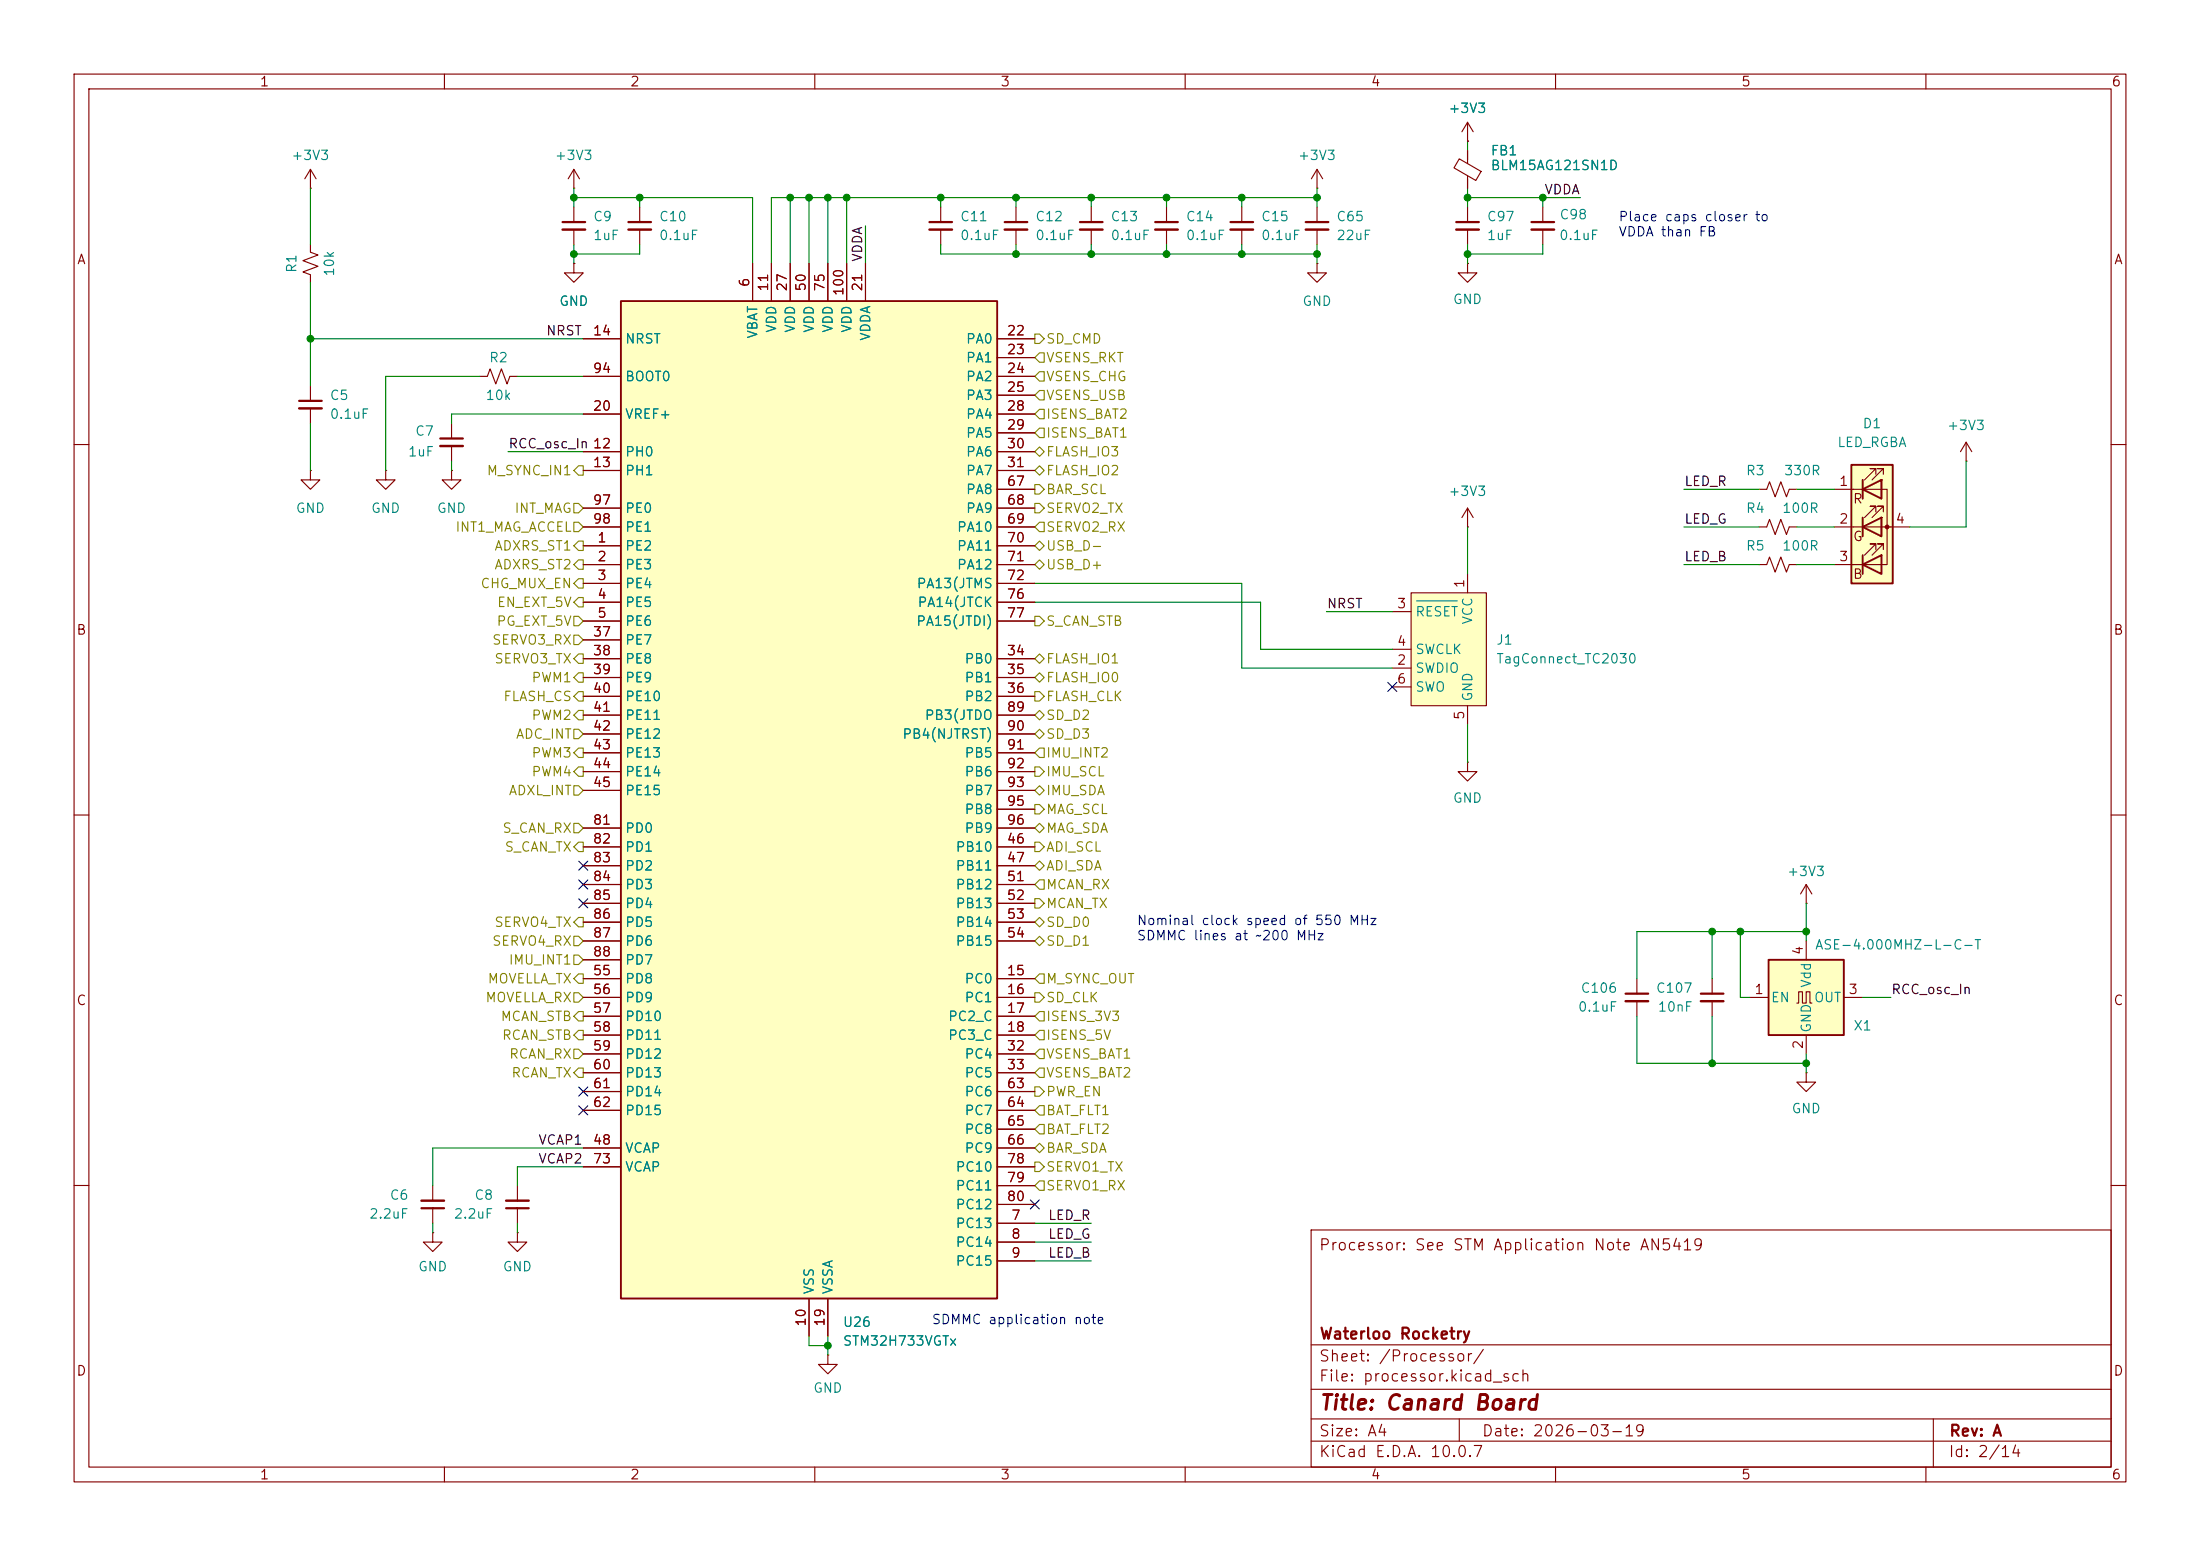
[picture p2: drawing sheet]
<svg xmlns="http://www.w3.org/2000/svg" width="297mm" height="210mm" viewBox="0 0 297 210" stroke-linecap="round" stroke-linejoin="round" font-family="sans-serif">
<g fill="none" stroke="#840000" stroke-width=".15">
<path d="M10 10h277v190h-277zM12 12h273v186h-273zM60 10v2M110 10v2M160 10v2M198.1 19.1h.1M198.1 16.5v2.6M198.1 16.5l.8 1.3M198.1 16.5l-.7 1.3M210 10v2M260 10v2M41.9 25.4h.1"/>
<path d="M41.9 33v1l1 .4-2 .8 2 .7-2 .8 1 .4v1M41.9 22.9l-.8 1.2M41.9 22.9l.8 1.2M41.9 22.9v2.5M77.5 35.6v1.2h1.2l-1.2 1.3-1.3-1.3h1.3M77.5 35.6h.1M77.5 25.4h.1M77.5 22.9l.7 1.2M77.5 22.9l-.8 1.2M77.5 22.9v2.5M86.4 27.9v2.1M86.4 31v2"/>
<path d="M127 27.9v2.1M127 31v2M177.8 35.6v1.2h1.3l-1.3 1.3-1.3-1.3h1.3M177.8 35.6h.1M177.8 25.4h.1M177.8 22.9l.8 1.2M177.8 22.9l-.8 1.2M177.8 22.9v2.5M177.8 27.9v2.1M177.8 31v2M208.3 27.9v2.1M208.3 31v2"/>
<path d="M41.9 52.1v2M41.9 55.1v2.1M61 57.2v2M64.8 50.8h1l.4-1 .7 2 .8-2 .8 2 .3-1h1M10 60h2M61 60.2v2M198.1 71.1h.1M198.1 68.6l.8 1.3M198.1 68.6l-.7 1.3M198.1 68.6v2.5M285 60h2M10 110h2"/>
<path d="M243.8 119.4l-.7 1.3M243.8 119.4l.8 1.3M243.8 119.4v2.5M285 110h2M243.8 121.9h.1M243.8 144.8v1.3h1.3l-1.3 1.2-1.2-1.2h1.2M243.8 144.8h.1M10 160h2M58.4 166.4v1.2h1.3l-1.3 1.3-1.3-1.3h1.3M58.4 166.4h.1M58.4 160v2.1M58.4 163.1v2"/>
<path d="M69.8 166.4v1.2h1.3l-1.3 1.3-1.2-1.3h1.2M69.8 166.4h.1M69.8 160v2.1M69.8 163.1v2M177 166h108v32h-108zM285 160h2M60 198v2M110 198v2M111.8 182.9v1.3h1.2l-1.2 1.2-1.3-1.2h1.3M111.8 182.9h.1M160 198v2M177 194.5h108"/>
<path d="M177 191.5h108M177 187.5h108M177 181.5h108M197 191.5v3M210 198v2M260 198v2M261 191.5v6.5"/>
</g>
<path d="M84.8 30h3.1M125.5 30h3M176.3 30h3M206.8 30h3M40.4 54.1h3M59.4 59.2h3.1M56.9 163.1h3M68.3 163.1h3.1" fill="none" stroke="#840000" stroke-width=".3"/>
<path d="M84.8 31h3.1M125.5 31h3M176.3 31h3M206.8 31h3M40.4 55.1h3M59.4 60.2h3.1M56.9 162.1h3M68.3 162.1h3.1" fill="none" stroke="#840000" stroke-width=".33"/>
<path d="M238.8 129.5h10.1v10.2h-10.1z" fill="#ffffc2"/>
<path d="M238.8 129.5h10.1v10.2h-10.1z" fill="none" stroke="#840000" stroke-width=".25"/>
<path d="M198.1 102.9v1.2h-1.3l1.3 1.3 1.3-1.3h-1.3M198.1 102.9h.1M236.2 134.6h2.6M242.6 135.4h.2v-1.5h.5v1.5h.5v-1.5h.5v1.5h.3M243.8 127v2.5M243.8 139.7v2.5M248.9 134.6h2.6" fill="none" stroke="#840000" stroke-width=".15"/>
<path d="M190.5 80h10.2v15.3h-10.2z" fill="#ffffc2"/>
<g fill="none" stroke="#840000" stroke-width=".15">
<path d="M77.5 27.9v2.1M77.5 31v2M147.3 27.9v2.1M147.3 31v2M167.6 27.9v2.1M167.6 31v2M198.1 35.6v1.2h1.3l-1.3 1.3-1.3-1.3h1.3M198.1 35.6h.1M198.1 77.5v2.5M188 90.2h2.5M188 82.6h2.5M188 87.6h2.5"/>
<path d="M188 92.7h2.5M190.5 80h10.2v15.3h-10.2zM198.1 95.3v2.5M221 132.1v2M221 135.1v2.1M231.1 132.1v2M231.1 135.1v2.1"/>
</g>
<path d="M191.2 81.1h5.5" fill="none" stroke="#008484" stroke-width=".15"/>
<path d="M75.9 30h3.1M145.8 30h3M166.1 30h3.1M219.5 134.1h3M229.6 134.1h3.1" fill="none" stroke="#840000" stroke-width=".3"/>
<path d="M75.9 31h3.1M145.8 31h3M166.1 31h3.1M219.5 135.1h3M229.6 135.1h3.1" fill="none" stroke="#840000" stroke-width=".33"/>
<path d="M83.8 40.6h50.8v134.7h-50.8z" fill="#ffffc2"/>
<path d="M83.8 40.6h50.8v134.7h-50.8z" fill="none" stroke="#840000" stroke-width=".25"/>
<g fill="none" stroke="#840000" stroke-width=".15">
<path d="M101.6 35.6v5M104.1 35.6v5M106.7 35.6v5M109.2 35.6v5M111.8 35.6v5M114.3 35.6v5M116.8 35.6v5M137.2 27.9v2.1M137.2 31v2M157.5 27.9v2.1M157.5 31v2M78.7 45.7h5.1"/>
<path d="M78.7 55.9h5.1M78.7 50.8h5.1M134.6 45.7h5.1M134.6 55.9h5.1M134.6 48.3h5.1M134.6 50.8h5.1M134.6 53.3h5.1M134.6 58.4h5.1M265.4 59.7l-.7 1.3M265.4 59.7l.8 1.3M265.4 59.7v2.5M41.9 63.5v1.3h1.3l-1.3 1.2-1.3-1.2h1.3"/>
<path d="M41.9 63.5h.1M52.1 63.5v1.3h1.2l-1.2 1.2-1.3-1.2h1.3M52.1 63.5h.1M61 63.5v1.3h1.2l-1.2 1.2-1.3-1.2h1.3M61 63.5h.1M78.7 73.7h5.1M78.7 76.2h5.1M78.7 78.7h5.1M78.7 61h5.1M78.7 63.5h5.1M78.7 68.6h5.1M78.7 71.1h5.1"/>
<path d="M134.6 73.7h5.1M134.6 76.2h5.1M134.6 78.7h5.1M134.6 61h5.1M134.6 63.5h5.1M134.6 66h5.1M134.6 68.6h5.1M134.6 71.1h5.1M237.5 66h1l.4-1 .7 2.1 .8-2.1 .8 2.1 .4-1.1h1M237.5 76.2h1l.4-1 .7 2 .8-2 .8 2 .4-1h1M237.5 71.1h1l.4-1 .7 2 .8-2 .8 2 .4-1h1M265.4 62.2h.1"/>
<path d="M78.7 81.3h5.1M78.7 83.8h5.1M78.7 88.9h5.1M78.7 91.4h5.1M78.7 94h5.1M78.7 86.4h5.1M78.7 96.5h5.1M78.7 99.1h5.1M134.6 81.3h5.1M134.6 83.8h5.1M134.6 88.9h5.1M134.6 91.4h5.1"/>
<path d="M134.6 94h5.1M134.6 96.5h5.1M134.6 99.1h5.1M78.7 101.6h5.1M78.7 104.1h5.1M78.7 106.7h5.1M78.7 114.3h5.1M78.7 116.8h5.1M78.7 119.4h5.1M78.7 111.8h5.1M134.6 101.6h5.1M134.6 104.1h5.1"/>
<path d="M134.6 106.7h5.1M134.6 114.3h5.1M134.6 116.8h5.1M134.6 119.4h5.1M134.6 111.8h5.1M134.6 109.2h5.1M78.7 132.1h5.1M78.7 134.6h5.1M78.7 137.2h5.1M78.7 139.7h5.1M78.7 121.9h5.1M78.7 124.5h5.1"/>
<path d="M78.7 127h5.1M78.7 129.5h5.1M134.6 132.1h5.1M134.6 134.6h5.1M134.6 137.2h5.1M134.6 139.7h5.1M134.6 121.9h5.1M134.6 124.5h5.1M134.6 127h5.1M78.7 142.2h5.1M78.7 144.8h5.1M78.7 154.9h5.1"/>
<path d="M78.7 147.3h5.1M78.7 149.9h5.1M78.7 157.5h5.1M134.6 142.2h5.1M134.6 144.8h5.1M134.6 154.9h5.1M134.6 147.3h5.1M134.6 149.9h5.1M134.6 152.4h5.1M134.6 157.5h5.1M109.2 175.3v5M111.8 175.3v5"/>
<path d="M134.6 165.1h5.1M134.6 167.6h5.1M134.6 170.2h5.1M134.6 160h5.1M134.6 162.6h5.1"/>
</g>
<path d="M135.6 30h3.1M156 30h3" fill="none" stroke="#840000" stroke-width=".3"/>
<path d="M135.6 31h3.1M156 31h3" fill="none" stroke="#840000" stroke-width=".33"/>
<path d="M249.9 62.7h5.6v16h-5.6z" fill="#ffffc2"/>
<path d="M249.9 62.7h5.6v16h-5.6zM251.5 66l2.5-1.2v2.5zM251.5 71.1l2.5-1.2v2.5zM251.5 76.2l2.5-1.3v2.6zM251.5 64.8v2.5M251.5 69.9v2.5M251.5 74.9v2.6" fill="none" stroke="#840000" stroke-width=".25"/>
<g fill="none" stroke="#840000" stroke-width=".15">
<path d="M198.1 19.1h.1M77.5 35.6h.1M101.6 35.6v5M104.1 35.6v5M106.7 35.6v5M109.2 35.6v5M111.8 35.6v5M114.3 35.6v5M116.8 35.6v5M197 21.4l2.9 1.7-.7 1.3-2.9-1.7zM198.1 20.3v1.8M198.1 23.7v1.7"/>
<path d="M198.1 27.9v2.1M198.1 31v2M78.7 45.7h5.1M78.7 55.9h5.1M78.7 50.8h5.1M134.6 45.7h5.1M134.6 55.9h5.1M134.6 48.3h5.1M134.6 50.8h5.1M134.6 53.3h5.1M134.6 58.4h5.1M78.7 71.1h5.1"/>
<path d="M78.7 76.2h5.1M78.7 73.7h5.1M78.7 78.7h5.1M78.7 61h5.1M78.7 63.5h5.1M78.7 68.6h5.1M134.6 66h5.1M134.6 71.1h5.1M134.6 76.2h5.1M134.6 73.7h5.1M134.6 78.7h5.1M134.6 61h5.1"/>
<path d="M134.6 63.5h5.1M134.6 68.6h5.1M247.6 66h7.2v10.2h-7.2M247.6 71.1h10.2M251.5 64.8v2.5M251.5 69.9v2.5M253.2 64v-.8h-.7h.7l-1.5 1.6M253.2 69.1v-.8h-.7h.7l-1.5 1.6M253.2 74.2v-.8h-.7h.7l-1.5 1.5M254 64.8h.1M254 64.8v2.5zM254 69.9h.1"/>
<path d="M254 69.9v2.5zM254.3 64v-.8h-.8h.8l-1.6 1.6M254.3 69.1v-.8h-.8h.8l-1.6 1.6M254.3 74.2v-.8h-.8h.8l-1.6 1.5M78.7 81.3h5.1M78.7 83.8h5.1M78.7 88.9h5.1M78.7 91.4h5.1M78.7 94h5.1M78.7 86.4h5.1M78.7 96.5h5.1M78.7 99.1h5.1"/>
<path d="M134.6 81.3h5.1M134.6 83.8h5.1M134.6 88.9h5.1M134.6 91.4h5.1M134.6 94h5.1M134.6 96.5h5.1M134.6 99.1h5.1M78.7 101.6h5.1M78.7 104.1h5.1M78.7 106.7h5.1M78.7 114.3h5.1M78.7 116.8h5.1"/>
<path d="M78.7 119.4h5.1M78.7 111.8h5.1M134.6 101.6h5.1M134.6 104.1h5.1M134.6 106.7h5.1M134.6 114.3h5.1M134.6 116.8h5.1M134.6 119.4h5.1M134.6 111.8h5.1M134.6 109.2h5.1M78.7 132.1h5.1M78.7 134.6h5.1"/>
<path d="M78.7 137.2h5.1M78.7 139.7h5.1M78.7 121.9h5.1M78.7 124.5h5.1M78.7 127h5.1M78.7 129.5h5.1M134.6 132.1h5.1M134.6 134.6h5.1M134.6 137.2h5.1M134.6 139.7h5.1M134.6 121.9h5.1M134.6 124.5h5.1"/>
<path d="M134.6 127h5.1M78.7 142.2h5.1M78.7 144.8h5.1M78.7 154.9h5.1M78.7 147.3h5.1M78.7 149.9h5.1M78.7 157.5h5.1M134.6 142.2h5.1M134.6 144.8h5.1M134.6 154.9h5.1M134.6 147.3h5.1M134.6 149.9h5.1"/>
<path d="M134.6 152.4h5.1M134.6 157.5h5.1M109.2 175.3v5M111.8 175.3v5M134.6 165.1h5.1M134.6 167.6h5.1M134.6 170.2h5.1M134.6 160h5.1M134.6 162.6h5.1"/>
</g>
<circle cx="254.8" cy="71.1" r=".25" fill="#840000" stroke="#840000" stroke-width=".15"/>
<path d="M196.6 30h3" fill="none" stroke="#840000" stroke-width=".3"/>
<path d="M196.6 31h3" fill="none" stroke="#840000" stroke-width=".33"/>
<g fill="none" stroke="#848400" stroke-width=".15">
<path d="M139.7 45.1h.6l.7 .6-.7 .7h-.6zM140.3 52.7h.7v1.3h-.7l-.6-.7zM140.3 55.2h.7v1.3h-.7l-.6-.6zM140.3 50.2h.7v1.2h-.7l-.6-.6zM140.3 47.6h.7v1.3h-.7l-.6-.6zM140.3 57.8h.7v1.3h-.7l-.6-.7zM77.5 70.5h.6l.6 .6-.6 .7h-.6zM77.5 67.9h.6l.6 .7-.6 .6h-.6zM77.5 76.2l.6-.6h.6v1.2h-.6zM78.1 62.9h.6v1.2h-.6l-.6-.6zM78.1 73h.6v1.3h-.6l-.6-.6zM78.1 78.1h.6v1.3h-.6l-.6-.7z"/>
<path d="M139.7 61l.6-.7 .7 .7-.7 .6zM139.7 73.7l.6-.7 .7 .7-.7 .6zM139.7 67.9h.6l.7 .7-.7 .6h-.6zM139.7 76.2l.6-.6 .7 .6-.7 .6zM139.7 65.4h.6l.7 .6-.7 .7h-.6zM140.3 62.9l.7 .6-.7 .6-.6-.6zM140.3 70.5h.7v1.3h-.7l-.6-.7zM77.5 98.4h.6l.6 .7-.6 .6h-.6zM77.5 83.2h.6l.6 .6-.6 .7h-.6zM77.5 94l.6-.7h.6v1.3h-.6zM77.5 81.3l.6-.7h.6v1.3h-.6zM77.5 85.7h.6l.6 .7-.6 .6h-.6z"/>
<path d="M78.1 88.3h.6v1.2h-.6l-.6-.6zM78.1 95.9h.6v1.3h-.6l-.6-.7zM78.1 90.8h.6v1.3h-.6l-.6-.7zM139.7 93.3h.6l.7 .7-.7 .6h-.6zM139.7 83.2h.6l.7 .6-.7 .7h-.6zM139.7 96.5l.6-.6 .7 .6-.7 .7zM139.7 88.9l.6-.6 .7 .6-.7 .6zM139.7 99.1l.6-.7 .7 .7-.7 .6zM140.3 90.8l.7 .6-.7 .7-.6-.7zM77.5 106h.6l.6 .7-.6 .6h-.6zM77.5 111.1h.6l.6 .7-.6 .6h-.6zM78.1 101h.6v1.2h-.6l-.6-.6z"/>
<path d="M78.1 103.5h.6v1.3h-.6l-.6-.7zM78.1 113.7h.6v1.2h-.6l-.6-.6zM139.7 106.7l.6-.7 .7 .7-.7 .6zM139.7 103.5h.6l.7 .6-.7 .7h-.6zM139.7 108.6h.6l.7 .6-.7 .7h-.6zM139.7 111.8l.6-.7 .7 .7-.7 .6zM139.7 116.8l.6-.6 .7 .6-.7 .7zM139.7 113.7h.6l.7 .6-.7 .6h-.6zM140.3 101h.7v1.2h-.7l-.6-.6zM140.3 118.7h.7v1.3h-.7l-.6-.6zM77.5 139.7l.6-.6h.6v1.2h-.6zM77.5 126.4h.6l.6 .6-.6 .6h-.6z"/>
<path d="M77.5 128.9h.6l.6 .6-.6 .7h-.6zM77.5 124.5l.6-.7h.6v1.3h-.6zM77.5 134h.6l.6 .6-.6 .7h-.6zM78.1 136.5h.6v1.3h-.6l-.6-.6zM78.1 131.4h.6v1.3h-.6l-.6-.6zM139.7 121.3h.6l.7 .6-.7 .7h-.6zM139.7 127l.6-.6 .7 .6-.7 .6zM139.7 124.5l.6-.7 .7 .7-.7 .6zM139.7 134h.6l.7 .6-.7 .7h-.6zM140.3 131.4h.7v1.3h-.7l-.6-.6zM140.3 136.5h.7v1.3h-.7l-.6-.6zM140.3 139.1h.7v1.2h-.7l-.6-.6z"/>
<path d="M77.5 141.6h.6l.6 .6-.6 .7h-.6zM77.5 144.8l.6-.7h.6v1.3h-.6zM139.7 146.7h.6l.7 .6-.7 .7h-.6zM139.7 156.8h.6l.7 .7-.7 .6h-.6zM139.7 154.9l.6-.6 .7 .6-.7 .7zM140.3 149.2h.7v1.3h-.7l-.6-.6zM140.3 151.8h.7v1.2h-.7l-.6-.6zM140.3 159.4h.7v1.3h-.7l-.6-.7zM140.3 144.1h.7v1.3h-.7l-.6-.6zM140.3 141.6h.7v1.3h-.7l-.6-.7z"/>
</g>
<g fill="none" stroke="#008400" stroke-width=".15">
<path d="M198.1 19.1v1.2M41.9 25.4v7.6M41.9 38.1v14M77.5 26.7h24.1v8.9M77.5 25.4v2.5M77.5 33v2.6M86.4 26.7v1.2M86.4 33v1.3h-8.9M106.7 26.7v8.9M109.2 26.7v8.9M111.8 26.7v8.9M114.3 26.7v8.9"/>
<path d="M116.8 30.5v5.1M127 33v1.3h50.8M127 26.7v1.2M137.2 26.7v1.2M137.2 33v1.3M147.3 26.7v1.2M147.3 33v1.3M157.5 26.7v1.2M157.5 33v1.3M167.6 26.7v1.2M167.6 33v1.3M177.8 26.7h-73.7v8.9"/>
<path d="M177.8 25.4v2.5M177.8 33v2.6M198.1 25.4v2.5M198.1 33v2.6M198.1 26.7h15.3M208.3 33v1.3h-10.2M208.3 26.7v1.2M41.9 57.2v6.3M41.9 45.7h36.8M64.8 50.8h-12.7v12.7M69.8 50.8h8.9M78.7 55.9h-17.7v1.3"/>
<path d="M61 62.2v1.3M68.6 61h10.1M139.7 78.7h27.9v11.5h20.4M198.1 71.1v6.4M227.3 71.1h10.2M227.3 76.2h10.2M227.3 66h10.2M242.6 71.1h5M242.6 76.2h5M242.6 66h5M265.4 62.2v8.9h-7.6M139.7 81.3h30.5v6.3h17.8"/>
<path d="M179.1 82.6h8.9M198.1 97.8v5.1M221 137.2v6.3h22.8M231.1 125.7v6.4M231.1 137.2v6.3M234.9 125.7v8.9h1.3M243.8 121.9v5.1M243.8 125.7h-22.8v6.4M251.5 134.6h3.8M78.7 154.9h-20.3v5.1M78.7 157.5h-8.9v2.5M243.8 142.2v2.6"/>
<path d="M58.4 165.1v1.3M69.8 165.1v1.3M139.7 165.1h7.6M139.7 167.6h7.6M139.7 170.2h7.6M109.2 180.3v1.3h2.6M111.8 180.3v2.6"/>
</g>
<g fill="none" stroke="#000084" stroke-width=".15">
<path d="M187.4 92.1l1.2 1.2M188.6 92.1l-1.2 1.2M78.1 116.2l1.2 1.2M78.1 118.8l1.2 1.2M79.3 116.2l-1.2 1.2M79.3 118.8l-1.2 1.2M78.1 121.3l1.2 1.2M79.3 121.3l-1.2 1.2M78.1 149.3l1.2 1.2M78.1 146.7l1.2 1.2M79.3 149.3l-1.2 1.2M79.3 146.7l-1.2 1.2"/>
<path d="M139.1 162l1.2 1.2M140.3 162l-1.2 1.2"/>
</g>
<g fill="#008400" stroke="#008400" stroke-width=".14">
<circle cx="198.1" cy="34.3" r=".46"/>
<circle cx="167.6" cy="34.3" r=".46"/>
<circle cx="198.1" cy="26.7" r=".46"/>
<circle cx="208.3" cy="26.7" r=".46"/>
<circle cx="177.8" cy="34.3" r=".46"/>
<circle cx="137.2" cy="26.7" r=".46"/>
<circle cx="147.3" cy="26.7" r=".46"/>
<circle cx="167.6" cy="26.7" r=".46"/>
<circle cx="157.5" cy="26.7" r=".46"/>
<circle cx="137.2" cy="34.3" r=".46"/>
<circle cx="127" cy="26.7" r=".46"/>
<circle cx="177.8" cy="26.7" r=".46"/>
<circle cx="147.3" cy="34.3" r=".46"/>
<circle cx="157.5" cy="34.3" r=".46"/>
<circle cx="231.1" cy="143.5" r=".46"/>
<circle cx="231.1" cy="125.7" r=".46"/>
<circle cx="243.8" cy="125.7" r=".46"/>
<circle cx="234.9" cy="125.7" r=".46"/>
<circle cx="243.8" cy="143.5" r=".46"/>
<circle cx="77.5" cy="34.3" r=".46"/>
<circle cx="77.5" cy="26.7" r=".46"/>
<circle cx="86.4" cy="26.7" r=".46"/>
<circle cx="106.7" cy="26.7" r=".46"/>
<circle cx="109.2" cy="26.7" r=".46"/>
<circle cx="41.9" cy="45.7" r=".46"/>
<circle cx="111.8" cy="26.7" r=".46"/>
<circle cx="114.3" cy="26.7" r=".46"/>
<circle cx="111.8" cy="181.6" r=".46"/>
</g>
<text font-size="2" fill="#840000" x="178" y="190.8">Title: Canard Board</text>
<g font-size="1.5" fill="#840000">
<text x="178" y="169.1">Processor: See STM Application Note AN5419</text>
<text x="178" y="184.1">Sheet: /Processor/</text>
<text x="178" y="181.1">Waterloo Rocketry</text>
<text x="178" y="186.8">File: processor.kicad_sch</text>
<text x="178" y="197">KiCad E.D.A. 10.0.7</text>
<text x="178" y="194.2">Size: A4</text>
<text x="200" y="194.2">Date: 2026-03-19</text>
<text x="263" y="197">Id: 2/14</text>
<text x="263" y="194.2">Rev: A</text>
</g>
<g font-size="1.3" fill="#840000">
<text x="35" y="12">1</text>
<text x="85" y="12">2</text>
<text x="135" y="12">3</text>
<text x="185" y="12">4</text>
<text x="235" y="12">5</text>
<text x="285" y="12">6</text>
<text x="10.3" y="36">A</text>
<text x="285.3" y="36">A</text>
<text x="101.5" y="38.8" transform="rotate(-90 101.5 38.8)">6</text>
<text x="104" y="39.4" transform="rotate(-90 104 39.4)">11</text>
<text x="106.5" y="39.4" transform="rotate(-90 106.5 39.4)">27</text>
<text x="109.1" y="39.4" transform="rotate(-90 109.1 39.4)">50</text>
<text x="111.6" y="39.4" transform="rotate(-90 111.6 39.4)">75</text>
<text x="114.2" y="40" transform="rotate(-90 114.2 40)">100</text>
<text x="116.7" y="39.4" transform="rotate(-90 116.7 39.4)">21</text>
<text x="79.9" y="45.6">14</text>
<text x="135.8" y="45.6">22</text>
<text x="79.9" y="50.7">94</text>
<text x="135.8" y="48.1">23</text>
<text x="135.8" y="50.7">24</text>
<text x="135.8" y="53.2">25</text>
<text x="79.9" y="55.7">20</text>
<text x="135.8" y="55.7">28</text>
<text x="135.8" y="58.3">29</text>
<text x="79.9" y="63.4">13</text>
<text x="79.9" y="60.8">12</text>
<text x="135.8" y="60.8">30</text>
<text x="135.8" y="63.4">31</text>
<text x="135.8" y="65.9">67</text>
<text x="248.2" y="65.9">1</text>
<text x="79.9" y="68.4">97</text>
<text x="79.9" y="71">98</text>
<text x="135.8" y="68.4">68</text>
<text x="135.8" y="71">69</text>
<text x="248.2" y="71">2</text>
<text x="250.1" y="68.3">R</text>
<text x="255.8" y="71">4</text>
<text x="80.5" y="73.5">1</text>
<text x="80.5" y="76.1">2</text>
<text x="135.8" y="73.5">70</text>
<text x="135.8" y="76.1">71</text>
<text x="248.2" y="76.1">3</text>
<text x="250.1" y="73.4">G</text>
<text x="80.5" y="78.6">3</text>
<text x="80.5" y="81.1">4</text>
<text x="80.5" y="83.7">5</text>
<text x="135.8" y="78.6">72</text>
<text x="135.8" y="81.1">76</text>
<text x="135.8" y="83.7">77</text>
<text x="188.5" y="82.4">3</text>
<text x="198" y="79.5" transform="rotate(-90 198 79.5)">1</text>
<text x="250.1" y="78.4">B</text>
<text x="10.2" y="86">B</text>
<text x="79.9" y="86.2">37</text>
<text x="79.9" y="88.8">38</text>
<text x="135.8" y="88.8">34</text>
<text x="188.5" y="87.5">4</text>
<text x="285.2" y="86">B</text>
<text x="79.9" y="91.3">39</text>
<text x="79.9" y="93.8">40</text>
<text x="135.8" y="91.3">35</text>
<text x="135.8" y="93.8">36</text>
<text x="188.5" y="90">2</text>
<text x="188.5" y="92.6">6</text>
<text x="79.9" y="96.4">41</text>
<text x="79.9" y="98.9">42</text>
<text x="79.9" y="101.5">43</text>
<text x="135.8" y="96.4">89</text>
<text x="135.8" y="98.9">90</text>
<text x="135.8" y="101.5">91</text>
<text x="198" y="97.3" transform="rotate(-90 198 97.3)">5</text>
<text x="79.9" y="104">44</text>
<text x="79.9" y="106.5">45</text>
<text x="135.8" y="104">92</text>
<text x="135.8" y="106.5">93</text>
<text x="79.9" y="111.6">81</text>
<text x="135.8" y="109.1">95</text>
<text x="135.8" y="111.6">96</text>
<text x="79.9" y="114.2">82</text>
<text x="79.9" y="116.7">83</text>
<text x="79.9" y="119.2">84</text>
<text x="135.8" y="114.2">46</text>
<text x="135.8" y="116.7">47</text>
<text x="135.8" y="119.2">51</text>
<text x="79.9" y="121.8">85</text>
<text x="79.9" y="124.3">86</text>
<text x="135.8" y="121.8">52</text>
<text x="135.8" y="124.3">53</text>
<text x="79.9" y="131.9">55</text>
<text x="79.9" y="126.9">87</text>
<text x="79.9" y="129.4">88</text>
<text x="135.8" y="131.9">15</text>
<text x="135.8" y="126.9">54</text>
<text x="243.7" y="129" transform="rotate(-90 243.7 129)">4</text>
<text x="10.2" y="136">C</text>
<text x="79.9" y="134.5">56</text>
<text x="79.9" y="137">57</text>
<text x="135.8" y="134.5">16</text>
<text x="135.8" y="137">17</text>
<text x="236.8" y="134.5">1</text>
<text x="249.5" y="134.5">3</text>
<text x="285.2" y="136">C</text>
<text x="79.9" y="139.6">58</text>
<text x="79.9" y="142.1">59</text>
<text x="135.8" y="139.6">18</text>
<text x="135.8" y="142.1">32</text>
<text x="243.7" y="141.7" transform="rotate(-90 243.7 141.7)">2</text>
<text x="79.9" y="144.6">60</text>
<text x="79.9" y="147.2">61</text>
<text x="79.9" y="149.7">62</text>
<text x="135.8" y="144.6">33</text>
<text x="135.8" y="147.2">63</text>
<text x="135.8" y="149.7">64</text>
<text x="79.9" y="154.8">48</text>
<text x="135.8" y="152.3">65</text>
<text x="135.8" y="154.8">66</text>
<text x="79.9" y="157.3">73</text>
<text x="135.8" y="157.3">78</text>
<text x="135.8" y="159.9">79</text>
<text x="135.8" y="162.4">80</text>
<text x="136.4" y="165">7</text>
<text x="136.4" y="167.5">8</text>
<text x="136.4" y="170">9</text>
<text x="109.1" y="179.1" transform="rotate(-90 109.1 179.1)">10</text>
<text x="111.6" y="179.1" transform="rotate(-90 111.6 179.1)">19</text>
<text x="10.2" y="186">D</text>
<text x="285.2" y="186">D</text>
<text x="35" y="200">1</text>
<text x="85" y="200">2</text>
<text x="135" y="200">3</text>
<text x="185" y="200">4</text>
<text x="235" y="200">5</text>
<text x="285" y="200">6</text>
</g>
<g font-size="1.3" fill="#008484">
<text x="195.5" y="15.6">+3V3</text>
<text x="39.2" y="21.9">+3V3</text>
<text x="74.8" y="21.9">+3V3</text>
<text x="175.1" y="21.9">+3V3</text>
<text x="201.2" y="21.3">FB1</text>
<text x="201.2" y="23.3">BLM15AG121SN1D</text>
<text x="210.4" y="29.9">C98</text>
<text x="80" y="30.2">C9</text>
<text x="80" y="32.7">1uF</text>
<text x="88.9" y="30.2">C10</text>
<text x="88.9" y="32.7">0.1uF</text>
<text x="129.5" y="30.2">C11</text>
<text x="129.5" y="32.7">0.1uF</text>
<text x="139.7" y="30.2">C12</text>
<text x="139.7" y="32.7">0.1uF</text>
<text x="149.8" y="30.2">C13</text>
<text x="149.8" y="32.7">0.1uF</text>
<text x="160" y="30.2">C14</text>
<text x="160" y="32.7">0.1uF</text>
<text x="170.2" y="30.2">C15</text>
<text x="170.2" y="32.7">0.1uF</text>
<text x="180.3" y="30.2">C65</text>
<text x="180.3" y="32.7">22uF</text>
<text x="200.6" y="30.2">C97</text>
<text x="200.6" y="32.7">1uF</text>
<text x="210.4" y="32.7">0.1uF</text>
<text x="40.3" y="36.9" transform="rotate(-90 40.3 36.9)">R1</text>
<text x="45.4" y="37.4" transform="rotate(-90 45.4 37.4)">10k</text>
<text x="75.4" y="41.6">GND</text>
<text x="175.7" y="41.6">GND</text>
<text x="196.1" y="41.3">GND</text>
<text x="84.3" y="46.7">NRST</text>
<text x="102.6" y="45.8" transform="rotate(-90 102.6 45.8)">VBAT</text>
<text x="105.1" y="45" transform="rotate(-90 105.1 45)">VDD</text>
<text x="107.6" y="45" transform="rotate(-90 107.6 45)">VDD</text>
<text x="110.2" y="45" transform="rotate(-90 110.2 45)">VDD</text>
<text x="112.7" y="45" transform="rotate(-90 112.7 45)">VDD</text>
<text x="115.3" y="45" transform="rotate(-90 115.3 45)">VDD</text>
<text x="117.8" y="46.1" transform="rotate(-90 117.8 46.1)">VDDA</text>
<text x="130.3" y="46.7">PA0</text>
<text x="65.9" y="49.2">R2</text>
<text x="84.3" y="51.8">BOOT0</text>
<text x="130.3" y="49.2">PA1</text>
<text x="130.3" y="51.8">PA2</text>
<text x="44.4" y="54.3">C5</text>
<text x="44.4" y="56.8">0.1uF</text>
<text x="56" y="59.1">C7</text>
<text x="65.5" y="54.3">10k</text>
<text x="84.3" y="56.8">VREF+</text>
<text x="130.3" y="54.3">PA3</text>
<text x="130.3" y="56.8">PA4</text>
<text x="130.3" y="59.4">PA5</text>
<text x="251.4" y="58.1">D1</text>
<text x="262.8" y="58.4">+3V3</text>
<text x="55" y="61.9">1uF</text>
<text x="84.3" y="61.9">PH0</text>
<text x="84.3" y="64.5">PH1</text>
<text x="130.3" y="61.9">PA6</text>
<text x="130.3" y="64.5">PA7</text>
<text x="235.6" y="64.5">R3</text>
<text x="240.8" y="64.5">330R</text>
<text x="247.9" y="60.7">LED_RGBA</text>
<text x="39.8" y="69.5">GND</text>
<text x="50" y="69.5">GND</text>
<text x="58.9" y="69.5">GND</text>
<text x="84.3" y="69.5">PE0</text>
<text x="130.3" y="67">PA8</text>
<text x="130.3" y="69.5">PA9</text>
<text x="195.5" y="67.3">+3V3</text>
<text x="235.6" y="69.5">R4</text>
<text x="240.5" y="69.5">100R</text>
<text x="84.3" y="74.6">PE2</text>
<text x="84.3" y="77.2">PE3</text>
<text x="84.3" y="72.1">PE1</text>
<text x="129.1" y="72.1">PA10</text>
<text x="129.1" y="74.6">PA11</text>
<text x="129.1" y="77.2">PA12</text>
<text x="235.6" y="74.6">R5</text>
<text x="240.5" y="74.6">100R</text>
<text x="84.3" y="79.7">PE4</text>
<text x="84.3" y="82.2">PE5</text>
<text x="123.7" y="79.7">PA13(JTMS</text>
<text x="123.8" y="82.2">PA14(JTCK</text>
<text x="191" y="83.5">RESET</text>
<text x="84.3" y="84.8">PE6</text>
<text x="84.3" y="87.3">PE7</text>
<text x="84.3" y="89.9">PE8</text>
<text x="123.6" y="84.8">PA15(JTDI)</text>
<text x="130.1" y="89.9">PB0</text>
<text x="191" y="88.6">SWCLK</text>
<text x="199.1" y="84.4" transform="rotate(-90 199.1 84.4)">VCC</text>
<text x="201.9" y="87.3">J1</text>
<text x="201.9" y="89.9">TagConnect_TC2030</text>
<text x="84.3" y="92.4">PE9</text>
<text x="84.3" y="94.9">PE10</text>
<text x="130.1" y="92.4">PB1</text>
<text x="130.1" y="94.9">PB2</text>
<text x="191" y="91.1">SWDIO</text>
<text x="191" y="93.7">SWO</text>
<text x="199.1" y="94.8" transform="rotate(-90 199.1 94.8)">GND</text>
<text x="84.3" y="97.5">PE11</text>
<text x="84.3" y="100">PE12</text>
<text x="121.7" y="100">PB4(NJTRST)</text>
<text x="124.8" y="97.5">PB3(JTDO</text>
<text x="84.3" y="102.6">PE13</text>
<text x="84.3" y="105.1">PE14</text>
<text x="84.3" y="107.6">PE15</text>
<text x="130.1" y="102.6">PB5</text>
<text x="130.1" y="105.1">PB6</text>
<text x="130.1" y="107.6">PB7</text>
<text x="84.3" y="112.7">PD0</text>
<text x="130.1" y="110.2">PB8</text>
<text x="130.1" y="112.7">PB9</text>
<text x="196.1" y="108.7">GND</text>
<text x="84.3" y="115.3">PD1</text>
<text x="84.3" y="117.8">PD2</text>
<text x="128.9" y="115.3">PB10</text>
<text x="128.9" y="117.8">PB11</text>
<text x="241.2" y="118.6">+3V3</text>
<text x="84.3" y="120.3">PD3</text>
<text x="84.3" y="122.9">PD4</text>
<text x="84.3" y="125.4">PD5</text>
<text x="128.9" y="120.3">PB12</text>
<text x="128.9" y="122.9">PB13</text>
<text x="128.9" y="125.4">PB14</text>
<text x="84.3" y="128">PD6</text>
<text x="84.3" y="130.5">PD7</text>
<text x="128.9" y="128">PB15</text>
<text x="244.9" y="128.5">ASE-4.000MHZ-L-C-T</text>
<text x="84.3" y="133">PD8</text>
<text x="84.3" y="135.6">PD9</text>
<text x="130.1" y="133">PC0</text>
<text x="130.1" y="135.6">PC1</text>
<text x="212.9" y="136.9">0.1uF</text>
<text x="213.3" y="134.3">C106</text>
<text x="223.5" y="134.3">C107</text>
<text x="223.7" y="136.9">10nF</text>
<text x="239" y="135.6">EN</text>
<text x="244.8" y="133.4" transform="rotate(-90 244.8 133.4)">Vdd</text>
<text x="244.8" y="135.6">OUT</text>
<text x="84.3" y="138.1">PD10</text>
<text x="84.3" y="140.7">PD11</text>
<text x="84.3" y="143.2">PD12</text>
<text x="127.9" y="138.1">PC2_C</text>
<text x="127.9" y="140.7">PC3_C</text>
<text x="130.1" y="143.2">PC4</text>
<text x="244.8" y="139.5" transform="rotate(-90 244.8 139.5)">GND</text>
<text x="250.1" y="139.4">X1</text>
<text x="84.3" y="145.7">PD13</text>
<text x="84.3" y="148.3">PD14</text>
<text x="130.1" y="145.7">PC5</text>
<text x="130.1" y="148.3">PC6</text>
<text x="84.3" y="155.9">VCAP</text>
<text x="84.3" y="150.8">PD15</text>
<text x="130.1" y="150.8">PC7</text>
<text x="130.1" y="153.4">PC8</text>
<text x="130.1" y="155.9">PC9</text>
<text x="241.8" y="150.6">GND</text>
<text x="84.3" y="158.4">VCAP</text>
<text x="128.9" y="158.4">PC10</text>
<text x="128.9" y="161">PC11</text>
<text x="49.7" y="164.8">2.2uF</text>
<text x="52.5" y="162.2">C6</text>
<text x="61.2" y="164.8">2.2uF</text>
<text x="64" y="162.2">C8</text>
<text x="128.9" y="166.1">PC13</text>
<text x="128.9" y="163.5">PC12</text>
<text x="56.4" y="171.9">GND</text>
<text x="67.8" y="171.9">GND</text>
<text x="128.9" y="168.6">PC14</text>
<text x="128.9" y="171.1">PC15</text>
<text x="110.2" y="174.8" transform="rotate(-90 110.2 174.8)">VSS</text>
<text x="112.7" y="174.8" transform="rotate(-90 112.7 174.8)">VSSA</text>
<text x="113.7" y="179.4">U26</text>
<text x="113.7" y="181.9">STM32H733VGTx</text>
<text x="109.7" y="188.3">GND</text>
</g>
<g font-size="1.3">
<text x="208.4" y="26.5">VDDA</text>
<text x="116.7" y="35.4" transform="rotate(-90 116.7 35.4)">VDDA</text>
<text x="73.6" y="45.6">NRST</text>
<text x="68.6" y="60.8">RCC_osc_In 12</text>
<text x="227.3" y="65.9">LED_R</text>
<text x="227.3" y="71">LED_G</text>
<text x="227.3" y="76.1">LED_B</text>
<text x="179" y="82.4">NRST</text>
<text x="255.2" y="134.5">RCC_osc_In</text>
<text x="72.6" y="154.8">VCAP1</text>
<text x="72.6" y="157.4">VCAP2</text>
<text x="141.4" y="165">LED_R</text>
<text x="141.4" y="167.5">LED_G</text>
<text x="141.4" y="170.1">LED_B</text>
</g>
<g font-size="1.3" fill="#0000c2">
<text x="218.4" y="30.2">Place caps closer to</text>
<text x="218.4" y="32.2">VDDA than FB</text>
<text x="153.4" y="125.2">Nominal clock speed of 550 MHz</text>
<text x="153.4" y="127.2">SDMMC lines at ~200 MHz</text>
<text x="125.7" y="179">SDMMC application note</text>
</g>
<g font-size="1.3" fill="#848400">
<text x="141.1" y="46.7">SD_CMD</text>
<text x="141.1" y="51.8">VSENS_CHG</text>
<text x="141.1" y="49.2">VSENS_RKT</text>
<text x="141.1" y="54.3">VSENS_USB</text>
<text x="141.1" y="56.8">ISENS_BAT2</text>
<text x="141.1" y="59.4">ISENS_BAT1</text>
<text x="65.6" y="64.5">M_SYNC_IN1</text>
<text x="141.1" y="61.9">FLASH_IO3</text>
<text x="141.1" y="64.5">FLASH_IO2</text>
<text x="69.4" y="69.5">INT_MAG</text>
<text x="141.1" y="69.5">SERVO2_TX</text>
<text x="141.1" y="67">BAR_SCL</text>
<text x="61.4" y="72.1">INT1_MAG_ACCEL</text>
<text x="66.7" y="74.6">ADXRS_ST1</text>
<text x="66.7" y="77.2">ADXRS_ST2</text>
<text x="141.1" y="74.6">USB_D-</text>
<text x="141.1" y="77.2">USB_D+</text>
<text x="141.1" y="72.1">SERVO2_RX</text>
<text x="64.8" y="79.7">CHG_MUX_EN</text>
<text x="67" y="82.2">EN_EXT_5V</text>
<text x="66.3" y="87.3">SERVO3_RX</text>
<text x="66.7" y="89.9">SERVO3_TX</text>
<text x="67" y="84.8">PG_EXT_5V</text>
<text x="141.1" y="84.8">S_CAN_STB</text>
<text x="141.1" y="89.9">FLASH_IO1</text>
<text x="67.9" y="94.9">FLASH_CS</text>
<text x="71.7" y="92.4">PWM1</text>
<text x="141.1" y="92.4">FLASH_IO0</text>
<text x="141.1" y="94.9">FLASH_CLK</text>
<text x="69.6" y="100">ADC_INT</text>
<text x="71.7" y="97.5">PWM2</text>
<text x="141.1" y="97.5">SD_D2</text>
<text x="141.1" y="100">SD_D3</text>
<text x="68.6" y="107.6">ADXL_INT</text>
<text x="71.7" y="102.6">PWM3</text>
<text x="71.7" y="105.1">PWM4</text>
<text x="141.1" y="102.6">IMU_INT2</text>
<text x="141.1" y="107.6">IMU_SDA</text>
<text x="141.1" y="105.1">IMU_SCL</text>
<text x="67.7" y="112.7">S_CAN_RX</text>
<text x="141.1" y="110.2">MAG_SCL</text>
<text x="141.1" y="112.7">MAG_SDA</text>
<text x="68" y="115.3">S_CAN_TX</text>
<text x="141.1" y="117.8">ADI_SDA</text>
<text x="141.1" y="115.3">ADI_SCL</text>
<text x="66.7" y="125.4">SERVO4_TX</text>
<text x="141.1" y="120.3">MCAN_RX</text>
<text x="141.1" y="122.9">MCAN_TX</text>
<text x="141.1" y="125.4">SD_D0</text>
<text x="66.3" y="128">SERVO4_RX</text>
<text x="68.6" y="130.5">IMU_INT1</text>
<text x="141.1" y="128">SD_D1</text>
<text x="65.4" y="135.6">MOVELLA_RX</text>
<text x="65.7" y="133">MOVELLA_TX</text>
<text x="141.1" y="133">M_SYNC_OUT</text>
<text x="141.1" y="135.6">SD_CLK</text>
<text x="67.5" y="138.1">MCAN_STB</text>
<text x="67.7" y="140.7">RCAN_STB</text>
<text x="68.6" y="143.2">RCAN_RX</text>
<text x="141.1" y="138.1">ISENS_3V3</text>
<text x="141.1" y="140.7">ISENS_5V</text>
<text x="141.1" y="143.2">VSENS_BAT1</text>
<text x="68.9" y="145.7">RCAN_TX</text>
<text x="141.1" y="148.3">PWR_EN</text>
<text x="141.1" y="145.7">VSENS_BAT2</text>
<text x="141.1" y="150.8">BAT_FLT1</text>
<text x="141.1" y="155.9">BAR_SDA</text>
<text x="141.1" y="153.4">BAT_FLT2</text>
<text x="141.1" y="158.4">SERVO1_TX</text>
<text x="141.1" y="161">SERVO1_RX</text>
</g>
</svg>
